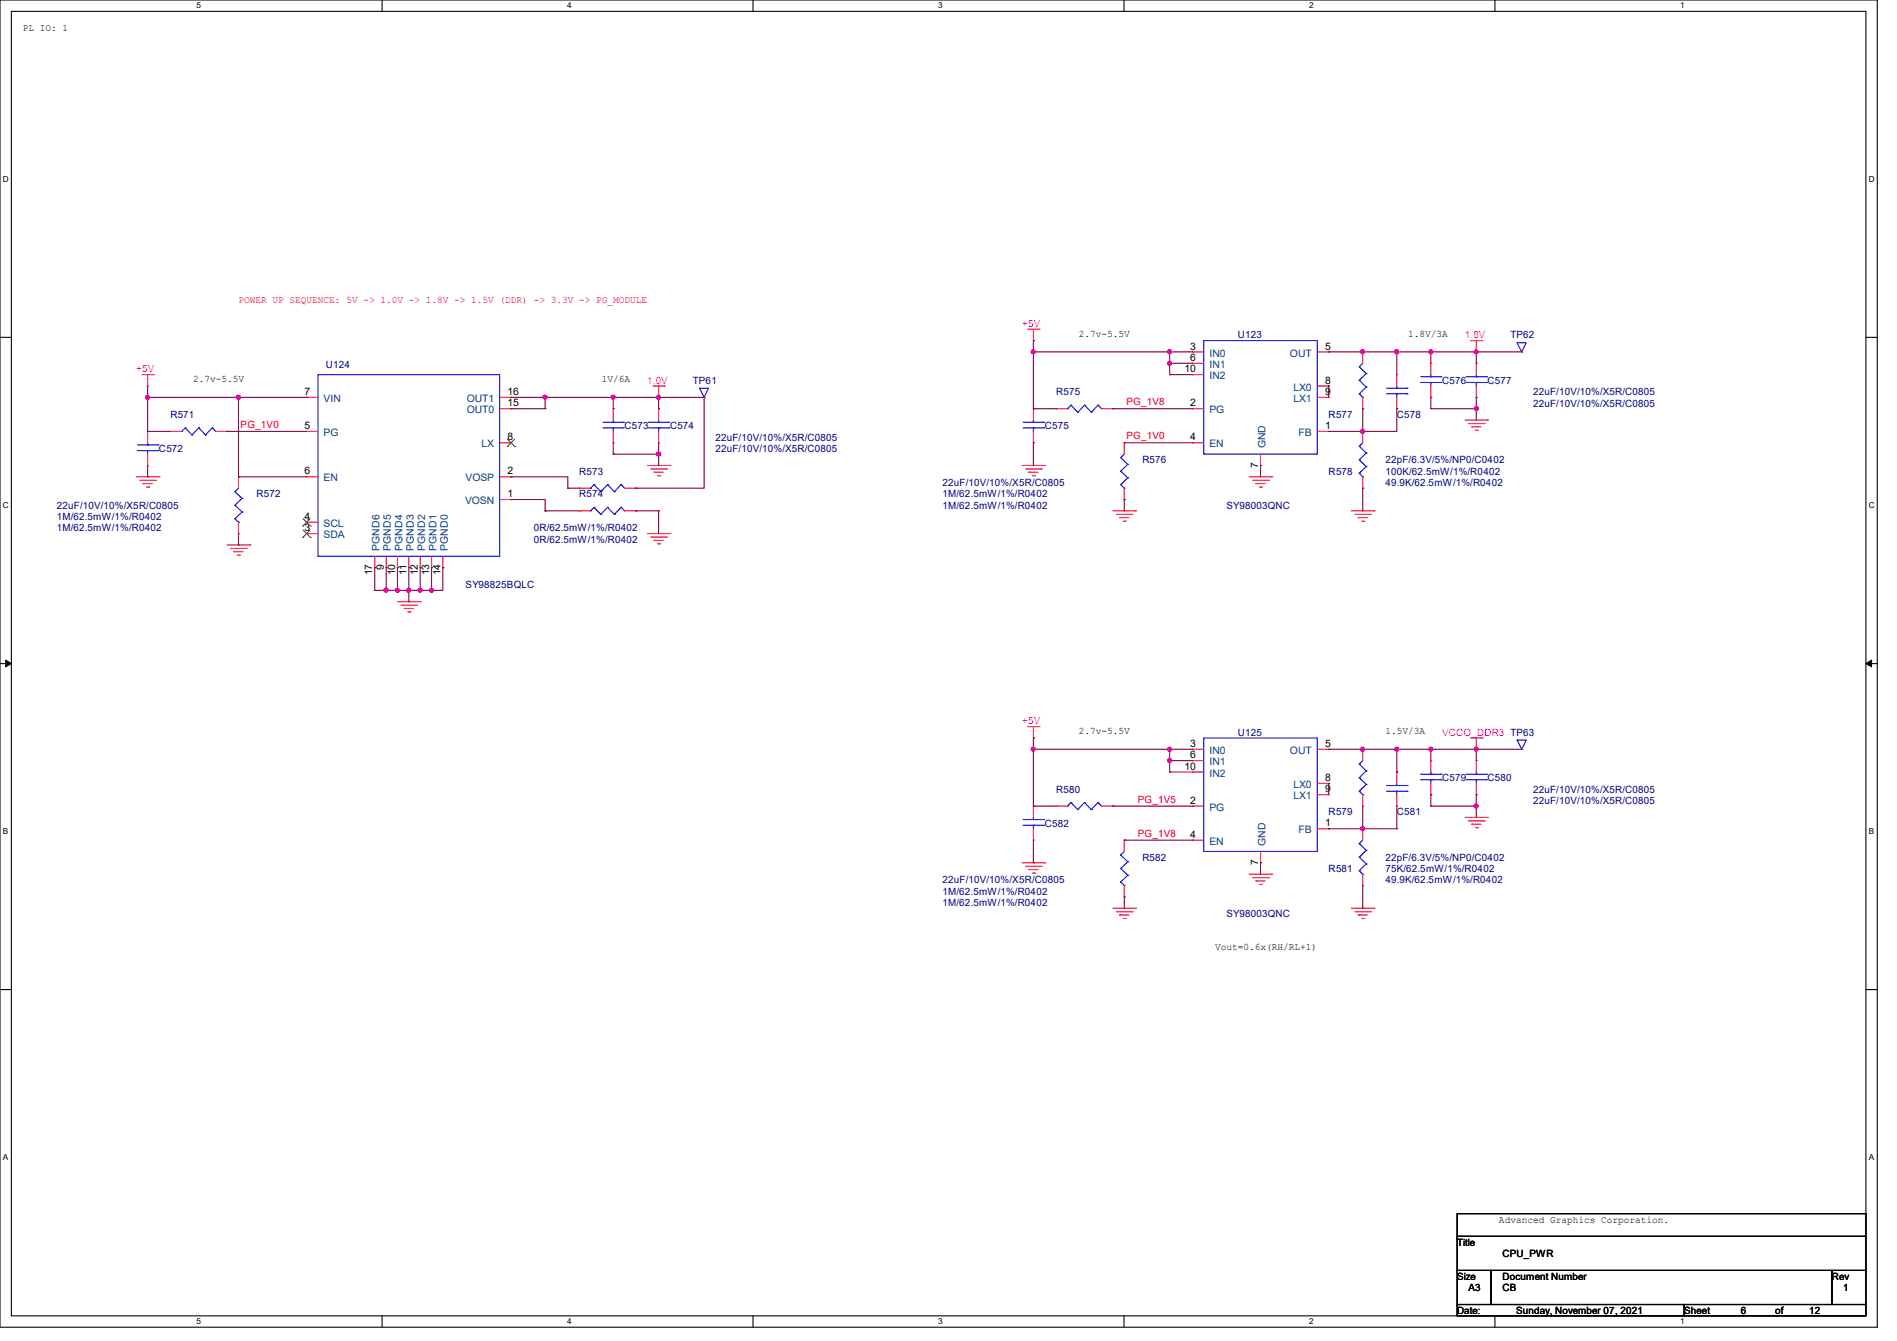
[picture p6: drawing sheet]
<svg xmlns="http://www.w3.org/2000/svg" width="297mm" height="210mm" viewBox="0 0 297 210" stroke-linecap="round" stroke-linejoin="round" font-family="sans-serif">
<path d="M0 0h293.9v207.9h-293.9zM1.8 1.8h290.3v204.3h-290.3z" fill="none" stroke="#000" stroke-width=".17"/>
<g fill="#fff">
<path d="M30.8 .2h.7v1.4h-.7z"/>
<path d="M30.8 206.2h.7v1.4h-.7z"/>
</g>
<path d="M59.8 0v1.8M59.8 206.1v1.8" fill="none" stroke="#000" stroke-width=".17"/>
<g fill="#fff">
<path d="M88.8 .2h.7v1.4h-.7z"/>
<path d="M88.8 206.2h.7v1.4h-.7z"/>
</g>
<path d="M117.9 0v1.8M117.9 206.1v1.8" fill="none" stroke="#000" stroke-width=".17"/>
<g fill="#fff">
<path d="M146.9 .2h.7v1.4h-.7z"/>
<path d="M146.9 206.2h.7v1.4h-.7z"/>
</g>
<path d="M176 0v1.8M176 206.1v1.8" fill="none" stroke="#000" stroke-width=".17"/>
<g fill="#fff">
<path d="M205 .2h.7v1.4h-.7z"/>
<path d="M205 206.2h.7v1.4h-.7z"/>
</g>
<path d="M234.1 0v1.8M234.1 206.1v1.8" fill="none" stroke="#000" stroke-width=".17"/>
<g fill="#fff">
<path d="M263.1 .2h.6v1.4h-.6z"/>
<path d="M263.1 206.2h.6v1.4h-.6z"/>
<path d="M.5 27.3h.9v1.4h-.9z"/>
<path d="M292.6 27.3h.9v1.4h-.9z"/>
<path d="M.5 78.4h.9v1.4h-.9z"/>
<path d="M292.6 78.4h.9v1.4h-.9z"/>
</g>
<path d="M0 52.8h1.8M292.1 52.8h1.8" fill="none" stroke="#000" stroke-width=".17"/>
<g fill="#fff">
<path d="M.5 129.5h.8v1.4h-.8z"/>
<path d="M292.6 129.5h.8v1.4h-.8z"/>
</g>
<path d="M0 103.9h1.8M292.1 103.9h1.8" fill="none" stroke="#000" stroke-width=".17"/>
<path d="M.9 103.4l.9 .5-.9 .5zM292.1 103.9l.9-.5v1z" fill="#000" stroke="#000" stroke-width=".16"/>
<g fill="#fff">
<path d="M.5 180.5h.8v1.4h-.8z"/>
<path d="M292.6 180.5h.8v1.4h-.8z"/>
</g>
<path d="M0 155h1.8M292.1 155h1.8M228.1 190.1h64v3.5h-64zM228.1 193.6h64v5.4h-64zM228.1 199h5.4v5.3h-5.4zM233.5 199h53.3v5.3h-53.3zM286.8 199h5.3v5.3h-5.3zM228.1 204.3h35.6v1.8h-35.6zM263.7 204.3h28.4v1.8h-28.4z" fill="none" stroke="#000" stroke-width=".17"/>
<g fill="none" stroke="#f00" stroke-width=".17">
<path d="M22.2 58.7h1.8M23.1 58.7v1.8M24 58.7h.1M160.9 51.6h1.8M161.8 53.3h.1M161.8 51.6v1.7M162.7 51.6h.1M186.7 55.1h.1M186.7 56.9h.1M186.7 58.7h.1M186.7 58.7h1.8M186.7 55.1h1.8"/>
<path d="M186.7 56.9h1.8M206.2 55.1h1.8M208 55.1h.1M213.4 55.1h.1M213.4 55.1v1.8M218.7 58.7h.1M218.7 58.7v1.8M224 56.9h.1M224 56.9v1.8M230.3 53.3h1.7M231.1 55.1h.1M231.1 56.9h.1"/>
<path d="M231.1 53.3v1.8M231.1 56.9v1.8M232 53.3h.1M238.3 55.1h.1M21.3 74.7h3.6M21.9 75.2h2.4M22.4 75.7h.1M22.4 75.7h1.4M22.9 76.3h.4M23.1 60.5h.1M23.1 67.6h.1M23.1 72.9h.1"/>
<path d="M23.1 67.6v1.7M23.1 71.1v1.8M23.3 76.3h.1M24.3 75.2h.1M24.9 74.7h.1M26.7 67.6h.1M26.7 67.6h1.7M33.8 67.6h1.8M35.6 67.6h.1M37.3 74.7h.1M37.3 74.7v1.8M48 67.6h.1"/>
<path d="M48 74.7h.1M48 62.2h.1M48 74.7h1.8M48 67.6h1.8M48 62.2h1.8M78.2 74.7h1.8M78.2 78.2h1.8M78.2 62.2h1.8M78.2 69.3h1.8M78.2 64h1.8M80 78.2h.1M80 74.7h.1"/>
<path d="M80 69.3h.1M80 62.2h.1M80 64h.1M90.7 76.5h.1M90.7 76.5h1.8M96 64h.1M96 69.3h.1M96 64v1.8M96 67.6v1.7M97.8 76.5h1.8M99.6 76.5h.1M101.3 72.9h3.6"/>
<path d="M101.9 73.4h2.5M102.2 60.5h1.8M102.4 74h.1M102.4 74h1.4M103 74.5h.3M103.1 62.2h.1M103.1 64h.1M103.1 69.3h.1M103.1 60.5v1.7M103.1 64v1.8M103.1 67.6v1.7M103.3 74.5h.1"/>
<path d="M104 60.5h.1M104.4 73.4h.1M104.9 72.9h.1M110.2 62.2h.1M160 72.9h3.6M160.6 73.4h2.4M161.1 74h.1M161.1 74h1.4M161.6 74.5h.4M161.8 64h.1M161.8 69.3h.1M161.8 64v1.8"/>
<path d="M161.8 67.6v1.7M162 74.5h.1M163 73.4h.1M163.6 72.9h.1M165.4 64h.1M165.4 64h1.7M172.5 64h1.7M174.2 64h.1M176 69.3h.1M176 78.2h.1M176 69.3v1.8M176 76.5v1.7"/>
<path d="M186.7 64h.1M186.7 69.3h.1M186.7 69.3h1.8M186.7 64h1.8M195.6 74.7h3.5M196.1 75.2h2.5M196.6 75.7h.1M196.6 75.7h1.5M197.2 76.3h.3M197.4 72.9h.1M197.4 71.1v1.8M197.5 76.3h.1"/>
<path d="M198.6 75.2h.1M199.1 74.7h.1M206.2 60.5h1.8M206.2 67.6h1.8M206.2 62.2h1.8M208 67.6h.1M208 60.5h.1M208 62.2h.1M213.4 64h.1M213.4 67.6h.1M213.4 76.5h.1M213.4 62.2v1.8"/>
<path d="M213.4 67.6v1.7M213.4 74.7v1.8M218.7 64h.1M218.7 62.2v1.8M224 62.2h.1M224 60.5v1.7M229.4 65.8h3.5M229.9 66.3h2.5M230.4 66.8h.1M230.4 66.8h1.5M231 67.4h.3M231.1 62.2h.1"/>
<path d="M231.1 60.5v1.7M231.3 67.4h.1M232.4 66.3h.1M232.9 65.8h.1M35.6 85.3h3.5M36.1 85.9h2.5M36.6 86.4h.1M36.6 86.4h1.5M37.2 87h.3M37.3 83.6h.1M37.3 81.8v1.8M37.5 87h.1"/>
<path d="M38.6 85.9h.1M39.1 85.3h.1M48 83.6h.1M48 81.8h.1M48 83.6h1.8M48 81.8h1.8M58.7 88.9h.1M58.7 87.1v1.8M60.5 88.9h.1M60.5 87.1v1.8M62.2 88.9h.1M62.2 94.2h3.6"/>
<path d="M62.2 87.1v1.8M62.8 94.8h2.4M63.3 95.3h.1M63.3 95.3h1.4M63.8 95.8h.4M64 88.9h.1M64 87.1v1.8M64.2 95.8h.1M65.2 94.8h.1M65.8 94.2h.1M65.8 88.9h.1M65.8 87.1v1.8"/>
<path d="M67.6 88.9h.1M67.6 87.1v1.8M69.3 88.9h.1M69.3 87.1v1.8M90.7 80h.1M90.7 80h1.8M97.8 80h1.8M99.6 80h.1M101.3 83.6h3.6M101.9 84.1h2.5M102.4 84.6h.1M102.4 84.6h1.4"/>
<path d="M103 85.2h.3M103.3 85.2h.1M104.4 84.1h.1M104.9 83.6h.1M174.2 80h3.6M174.8 80.6h2.4M175.3 81.1h.1M175.3 81.1h1.4M175.9 81.6h.3M176.2 81.6h.1M177.2 80.6h.1M177.8 80h.1"/>
<path d="M211.6 80h3.5M212.1 80.6h2.5M212.6 81.1h.1M212.6 81.1h1.5M213.2 81.6h.3M213.5 81.6h.1M214.6 80.6h.1M215.1 80h.1M160.9 113.8h1.8M161.8 115.6h.1M161.8 113.8v1.8M162.7 113.8h.1"/>
<path d="M186.7 117.3h.1M186.7 119.1h.1M186.7 117.3h1.8M186.7 119.1h1.8M206.2 117.3h1.8M208 117.3h.1M213.4 117.3h.1M213.4 117.3v1.8M224 119.1h.1M224 119.1v1.8M230.3 115.6h1.7M231.1 117.3h.1"/>
<path d="M231.1 119.1h.1M231.1 115.6v1.7M231.1 119.1v1.8M232 115.6h.1M238.3 117.3h.1M160 135.1h3.6M160.6 135.7h2.4M161.1 136.2h.1M161.1 136.2h1.4M161.6 136.7h.4M161.8 126.2h.1M161.8 131.6h.1"/>
<path d="M161.8 126.2v1.8M161.8 129.8v1.8M162 136.7h.1M163 135.7h.1M163.6 135.1h.1M165.4 126.2h.1M165.4 126.2h1.7M172.5 126.2h1.7M174.2 126.2h.1M176 131.6h.1M176 131.6v1.7M176 138.7v1.8"/>
<path d="M186.7 126.2h.1M186.7 131.6h.1M186.7 120.9h.1M186.7 126.2h1.8M186.7 131.6h1.8M186.7 120.9h1.8M195.6 136.9h3.5M196.1 137.5h2.5M196.6 138h.1M196.6 138h1.5M197.2 138.5h.3M197.4 135.1h.1"/>
<path d="M197.4 133.3v1.8M197.5 138.5h.1M198.6 137.5h.1M199.1 136.9h.1M206.2 129.8h1.8M206.2 122.7h1.8M206.2 124.5h1.8M208 129.8h.1M208 122.7h.1M208 124.5h.1M213.4 129.8h.1M213.4 138.7h.1"/>
<path d="M213.4 126.2h.1M213.4 124.5v1.7M213.4 129.8v1.8M213.4 136.9v1.8M218.7 120.9h.1M218.7 126.2h.1M218.7 120.9v1.8M218.7 124.5v1.7M224 124.5h.1M224 122.7v1.8M229.4 128h3.5M229.9 128.6h2.5"/>
<path d="M230.4 129.1h.1M230.4 129.1h1.5M231 129.6h.3M231.1 124.5h.1M231.1 122.7v1.8M231.3 129.6h.1M232.4 128.6h.1M232.9 128h.1M174.2 142.2h3.6M174.8 142.8h2.4M175.3 143.3h.1M175.3 143.3h1.4"/>
<path d="M175.9 143.8h.3M176 140.5h.1M176.2 143.8h.1M177.2 142.8h.1M177.8 142.2h.1M211.6 142.2h3.5M212.1 142.8h2.5M212.6 143.3h.1M212.6 143.3h1.5M213.2 143.8h.3M213.5 143.8h.1M214.6 142.8h.1"/>
<path d="M215.1 142.2h.1"/>
</g>
<g fill="none" stroke="#00f" stroke-width=".17">
<path d="M49.8 58.7h28.4v28.4h-28.4zM188.5 53.3h17.7v17.8h-17.7zM212.8 57.4h.1M212.8 59.6h.1M212.8 57.4l1.1 1.1M212.8 59.6l1.1 1M213.4 56.9l-.6 .5M213.9 58.5h.1M213.9 58.5l-1.1 1.1M222.4 59.9h3.2M222.4 59h3.2M224 59h.1"/>
<path d="M224 59.9h.1M224 58.7v.3M224 59.9v.6M225.6 59.9h.1M225.6 59h.1M229.5 59.9h3.2M229.5 59h3.2M231.1 59h.1M231.1 59.9h.1M231.1 58.7v.3M231.1 59.9v.6M232.7 59.9h.1"/>
<path d="M232.7 59h.1M237.5 53.7h1.5l-.7 1.4zM21.5 70.6h3.2M21.5 69.7h3.2M23.1 69.7h.1M23.1 70.6h.1M23.1 69.3v.4M23.1 70.6v.5M24.7 70.6h.1M24.7 69.7h.1M28.4 67.6h.1M29 67h.1"/>
<path d="M29 67l1.1 1.1M29 67l-.6 .6M30.1 68.1h.1M31.1 67h.1M31.1 67l1.1 1.1M31.1 67l-1 1.1M32.2 68.1h.1M33.2 67h.1M33.2 67l.6 .6M33.2 67l-1 1.1M36.8 77h.1M36.8 79.1h.1"/>
<path d="M36.8 77l1.1 1.1M36.8 79.1l1.1 1.1M37.3 76.5l-.5 .5M37.9 78.1h.1M37.9 78.1l-1.1 1M92.5 76.5h.1M93 75.9h.1M93 79.5h.1M93 75.9l1.1 1.1M93 75.9l-.5 .6M93 79.5l1.1 1.1M93 79.5l-.5 .5"/>
<path d="M94.1 77h.1M94.4 67h3.2M94.4 66.1h3.2M95.1 75.9h.1M95.1 79.5h.1M95.1 75.9l1.1 1.1M95.1 75.9l-1 1.1M95.1 79.5l1.1 1.1M95.1 79.5l-1 1.1M96 66.1h.1M96 67h.1M96 65.8v.3"/>
<path d="M96 67v.6M96.2 77h.1M97.2 75.9h.1M97.2 79.5h.1M97.2 75.9l.6 .6M97.2 75.9l-1 1.1M97.2 79.5l.6 .5M97.2 79.5l-1 1.1M97.6 67h.1M97.6 66.1h.1M101.5 67h3.2M101.5 66.1h3.2"/>
<path d="M103.1 66.1h.1M103.1 67h.1M103.1 65.8v.3M103.1 67v.6M104.7 67h.1M104.7 66.1h.1M109.5 60.8h1.5l-.8 1.4zM160.2 67h3.2M160.2 66.1h3.2M161.8 66.1h.1M161.8 67h.1M161.8 65.8v.3"/>
<path d="M161.8 67v.6M163.4 67h.1M163.4 66.1h.1M167.1 64h.1M167.7 63.5h.1M167.7 63.5l1 1.1M167.7 63.5l-.6 .5M168.7 64.6h.1M169.8 63.5h.1M169.8 63.5l1.1 1.1M169.8 63.5l-1.1 1.1M170.9 64.6h.1"/>
<path d="M171.9 63.5h.1M171.9 63.5l.6 .5M171.9 63.5l-1 1.1M175.5 71.7h.1M175.5 73.8h.1M175.5 75.9h.1M175.5 71.7l1.1 1M175.5 73.8l1.1 1M175.5 75.9l.5 .6M176 76.5h.1M176 71.1l-.5 .6M176.6 72.7h.1"/>
<path d="M176.6 74.8h.1M176.6 72.7l-1.1 1.1M176.6 74.8l-1.1 1.1M212.8 61.7h.1M212.8 69.9h.1M212.8 72h.1M212.8 74.1h.1M212.8 61.7l.6 .5M212.8 69.9l1.1 1.1M212.8 72l1.1 1.1M212.8 74.1l.6 .6M213.4 62.2h.1"/>
<path d="M213.4 74.7h.1M213.4 69.3l-.6 .6M213.9 60.6h.1M213.9 71h.1M213.9 73.1h.1M213.9 60.6l-1.1 1.1M213.9 71l-1.1 1M213.9 73.1l-1.1 1M217.1 61.7h3.2M217.1 60.8h3.2M218.7 60.8h.1M218.7 61.7h.1"/>
<path d="M218.7 60.5v.3M218.7 61.7v.5M220.3 61.7h.1M220.3 60.8h.1M36.8 81.2h.1M36.8 81.2l.5 .6M37.3 81.8h.1M37.9 80.2h.1M37.9 80.2l-1.1 1M92.5 80h.1M94.1 80.6h.1M96.2 80.6h.1"/>
<path d="M188.5 115.6h17.7v17.7h-17.7zM212.8 119.7h.1M212.8 119.7l1.1 1M213.4 119.1l-.6 .6M237.5 115.9h1.5l-.7 1.4zM160.2 129.2h3.2M160.2 128.4h3.2M161.8 128.4h.1M161.8 129.2h.1M161.8 128v.4M161.8 129.2v.6M163.4 129.2h.1"/>
<path d="M163.4 128.4h.1M167.1 126.2h.1M167.7 125.7h.1M167.7 125.7l1 1.1M167.7 125.7l-.6 .5M168.7 126.8h.1M169.8 125.7h.1M169.8 125.7l1.1 1.1M169.8 125.7l-1.1 1.1M170.9 126.8h.1M171.9 125.7h.1M171.9 125.7l.6 .5"/>
<path d="M171.9 125.7l-1 1.1M175.5 133.9h.1M175.5 136h.1M175.5 138.1h.1M175.5 133.9l1.1 1.1M175.5 136l1.1 1.1M175.5 138.1l.5 .6M176 138.7h.1M176 133.3l-.5 .6M176.6 135h.1M176.6 137.1h.1M176.6 135l-1.1 1"/>
<path d="M176.6 137.1l-1.1 1M212.8 132.1h.1M212.8 134.2h.1M212.8 136.4h.1M212.8 121.8h.1M212.8 123.9h.1M212.8 132.1l1.1 1.1M212.8 134.2l1.1 1.1M212.8 136.4l.6 .5M212.8 121.8l1.1 1.1M212.8 123.9l.6 .6M213.4 136.9h.1"/>
<path d="M213.4 124.5h.1M213.4 131.6l-.6 .5M213.9 133.2h.1M213.9 135.3h.1M213.9 120.7h.1M213.9 122.9h.1M213.9 133.2l-1.1 1M213.9 135.3l-1.1 1.1M213.9 120.7l-1.1 1.1M213.9 122.9l-1.1 1M217.1 123.9h3.2M217.1 123h3.2"/>
<path d="M218.7 123h.1M218.7 123.9h.1M218.7 122.7v.3M218.7 123.9v.6M220.3 123.9h.1M220.3 123h.1M222.4 122.1h3.2M222.4 121.2h3.2M224 121.2h.1M224 122.1h.1M224 120.9v.3M224 122.1v.6"/>
<path d="M225.6 122.1h.1M225.6 121.2h.1M229.5 122.1h3.2M229.5 121.2h3.2M231.1 121.2h.1M231.1 122.1h.1M231.1 120.9v.3M231.1 122.1v.6M232.7 122.1h.1M232.7 121.2h.1"/>
</g>
<path d="M79.4 69.9h.1M79.5 68.8l1.1 1.1M80.6 68.8l-1.2 1.1M80.6 69.9h.1M47.4 84.2h.1M47.4 82.4h.1M47.5 83l1.1 1.2M47.5 81.2l1.1 1.2M48.6 83l-1.2 1.2M48.6 81.2l-1.2 1.2M48.6 84.2h.1M48.6 82.4h.1" fill="none" stroke="#804000" stroke-width=".16"/>
<g fill="none" stroke="#800040" stroke-width=".17">
<path d="M161.8 53.3h.1M161.8 55.1h.1M161.8 53.3v10.7M161.8 55.1h24.9M183.1 56.9h.1M183.1 55.1h.1M183.1 58.7h.1M183.1 56.9h3.6M183.1 55.1v3.6M183.1 58.7h3.6M208 55.1h.1M208 55.1h30.3"/>
<path d="M213.4 55.1h.1M218.7 55.1h.1M218.7 55.1v3.6M224 55.1h.1M224 55.1v1.8M231.1 55.1h.1M231.1 55.1v1.8M23.1 67.6h.1M23.1 62.2h.1M23.1 74.7h.1M23.1 67.6h3.6M23.1 62.2h24.9"/>
<path d="M23.1 60.5v7.1M23.1 72.9v1.8M35.6 67.6h.1M35.6 67.6h12.4M37.3 74.7h.1M37.3 62.2h.1M37.3 74.7h10.7M37.3 62.2v12.5M48 62.2h.1M80 62.2h.1M80 64h.1M80 74.7h.1"/>
<path d="M80 78.2h.1M80 74.7h8.9v1.8M80 62.2h30.2M80 64h5.3M80 78.2h5.3v1.8M85.3 64h.1M85.3 62.2h.1M85.3 62.2v1.8M88.9 76.5h.1M88.9 76.5h1.8M96 64h.1M96 62.2h.1"/>
<path d="M96 71.1h.1M96 62.2v1.8M96 69.3v1.8M96 71.1h7.1M99.6 76.5h.1M103.1 64h.1M103.1 71.1h.1M103.1 72.9h.1M103.1 62.2h.1M103.1 62.2v1.8M103.1 69.3v3.6M110.2 62.2h.1"/>
<path d="M110.2 62.2v14.3h-10.6M161.8 64h.1M161.8 69.3h.1M161.8 64h3.6M161.8 69.3v3.6M174.2 64h.1M174.2 64h12.5M176 69.3h.1M176 78.2h.1M176 69.3h10.7M176 78.2v1.8M197.4 72.9h.1"/>
<path d="M197.4 72.9v1.8M208 60.5h.1M208 67.6h.1M208 60.5v1.7M213.4 64h.1M213.4 67.6h.1M213.4 76.5h.1M213.4 64v3.6M213.4 76.5v3.5M218.7 64h.1M218.7 64v3.6h-10.7M224 62.2h.1"/>
<path d="M224 64h.1M224 64h7.1M224 62.2v1.8M231.1 62.2h.1M231.1 64h.1M231.1 62.2v3.6M37.3 85.3h.1M37.3 83.6v1.7M58.7 88.9h.1M58.7 92.5h.1M58.7 88.9v3.6M60.5 88.9h.1"/>
<path d="M60.5 92.5h.1M60.5 88.9v3.6M62.2 88.9h.1M62.2 92.5h.1M62.2 88.9v3.6M64 88.9h.1M64 92.5h.1M64 94.2h.1M64 88.9v5.3M65.8 88.9h.1M65.8 92.5h.1M65.8 88.9v3.6"/>
<path d="M67.6 88.9h.1M67.6 92.5h.1M67.6 88.9v3.6M69.3 88.9h.1M69.3 88.9v3.6h-10.6M85.3 80h.1M85.3 80h5.4M99.6 80h.1M99.6 80h3.5M103.1 80h.1M103.1 80v3.6M161.8 115.6h.1"/>
<path d="M161.8 117.3h.1M161.8 115.6v10.6M161.8 117.3h24.9M183.1 117.3h.1M183.1 119.1h.1M183.1 117.3v3.6M183.1 119.1h3.6M208 117.3h.1M208 117.3h30.3M213.4 117.3h.1M218.7 117.3h.1M218.7 117.3v3.6"/>
<path d="M224 117.3h.1M224 117.3v1.8M231.1 117.3h.1M231.1 117.3v1.8M161.8 126.2h.1M161.8 135.1h.1M161.8 131.6v3.5M161.8 126.2h3.6M174.2 126.2h.1M174.2 126.2h12.5M176 131.6h.1M176 131.6h10.7"/>
<path d="M183.1 120.9h.1M183.1 120.9h3.6M197.4 135.1h.1M197.4 135.1v1.8M208 122.7h.1M208 129.8h.1M208 122.7v1.8M208 129.8h10.7M213.4 129.8h.1M213.4 126.2v3.6M213.4 138.7v3.5M218.7 120.9h.1"/>
<path d="M218.7 129.8h.1M218.7 126.2v3.6M224 124.5h.1M224 126.2h.1M224 124.5v1.7M224 126.2h7.1M231.1 124.5h.1M231.1 126.2h.1M231.1 124.5v3.5M176 140.5h.1M176 140.5v1.7M213.4 142.2h.1"/>
</g>
<g fill="#f0f" stroke="#f0f" stroke-width=".17">
<circle cx="67.5" cy="92.4" r=".32"/>
<circle cx="65.8" cy="92.4" r=".32"/>
<circle cx="62.2" cy="92.4" r=".32"/>
<circle cx="60.4" cy="92.4" r=".32"/>
<circle cx="64" cy="92.4" r=".32"/>
<circle cx="103.1" cy="62.2" r=".32"/>
<circle cx="96" cy="62.2" r=".32"/>
<circle cx="85.3" cy="62.2" r=".32"/>
<circle cx="103.1" cy="71.1" r=".32"/>
<circle cx="23.1" cy="62.2" r=".32"/>
<circle cx="161.8" cy="55.1" r=".32"/>
<circle cx="183.1" cy="56.9" r=".32"/>
<circle cx="183.1" cy="55.1" r=".32"/>
<circle cx="231.1" cy="55.1" r=".32"/>
<circle cx="231.1" cy="64" r=".32"/>
<circle cx="213.3" cy="55.1" r=".32"/>
<circle cx="213.3" cy="67.5" r=".32"/>
<circle cx="224" cy="55.1" r=".32"/>
<circle cx="218.7" cy="55.1" r=".32"/>
<circle cx="161.8" cy="117.3" r=".32"/>
<circle cx="183.1" cy="117.3" r=".32"/>
<circle cx="213.3" cy="117.3" r=".32"/>
<circle cx="224" cy="117.3" r=".32"/>
<circle cx="218.7" cy="117.3" r=".32"/>
<circle cx="231.1" cy="117.3" r=".32"/>
<circle cx="183.1" cy="119.1" r=".32"/>
<circle cx="231.1" cy="126.2" r=".32"/>
<circle cx="213.3" cy="129.8" r=".32"/>
<circle cx="37.3" cy="62.2" r=".32"/>
</g>
<g font-size="1.6">
<text x="3.6" y="4.8">PL IO: 1</text>
<text x="168.9" y="52.8">2.7v-5.5V</text>
<text x="220.5" y="52.8">1.8V/3A</text>
<text x="30.2" y="59.9">2.7v-5.5V</text>
<text x="94.2" y="59.9">1V/6A</text>
<text x="185.5" y="58.3">10</text>
<text x="186.3" y="54.7">3</text>
<text x="186.3" y="56.5">6</text>
<text x="207.5" y="54.7">5</text>
<text x="47.7" y="61.8">7</text>
<text x="79.5" y="61.8">16</text>
<text x="79.5" y="63.6">15</text>
<text x="186.3" y="63.6">2</text>
<text x="207.5" y="60.1">8</text>
<text x="207.5" y="61.8">9</text>
<text x="47.7" y="67.2">5</text>
<text x="79.5" y="69">8</text>
<text x="186.3" y="69">4</text>
<text x="207.5" y="67.2">1</text>
<text x="47.7" y="74.3">6</text>
<text x="79.5" y="77.9">1</text>
<text x="79.5" y="74.3">2</text>
<text x="197" y="73.2" transform="rotate(-90 197 73.2)">7</text>
<text x="47.7" y="83.2">3</text>
<text x="47.7" y="81.4">4</text>
<text x="60.1" y="89.2" transform="rotate(-90 60.1 89.2)">9</text>
<text x="58.3" y="90.1" transform="rotate(-90 58.3 90.1)">17</text>
<text x="61.8" y="90.1" transform="rotate(-90 61.8 90.1)">10</text>
<text x="63.6" y="90.1" transform="rotate(-90 63.6 90.1)">11</text>
<text x="65.4" y="90.1" transform="rotate(-90 65.4 90.1)">12</text>
<text x="67.2" y="90.1" transform="rotate(-90 67.2 90.1)">13</text>
<text x="69" y="90.1" transform="rotate(-90 69 90.1)">14</text>
<text x="168.9" y="115">2.7v-5.5V</text>
<text x="186.3" y="117">3</text>
<text x="186.3" y="118.7">6</text>
<text x="207.5" y="117">5</text>
<text x="216.9" y="115">1.5V/3A</text>
<text x="185.5" y="120.5">10</text>
<text x="186.3" y="125.9">2</text>
<text x="207.5" y="122.3">8</text>
<text x="207.5" y="124.1">9</text>
<text x="186.3" y="131.2">4</text>
<text x="207.5" y="129.4">1</text>
<text x="197" y="135.5" transform="rotate(-90 197 135.5)">7</text>
<text x="190.2" y="148.8">Vout=0.6x(RH/RL+1)</text>
<text x="234.7" y="191.5">Advanced Graphics Corporation.</text>
<text x="228.1" y="195.1">Title</text>
<text x="235.2" y="196.8">CPU_PWR</text>
<text x="228.1" y="200.4">Size</text>
<text x="229.9" y="202.2">A3</text>
<text x="235.2" y="200.4">Document Number</text>
<text x="235.2" y="202.2">CB</text>
<text x="286.8" y="200.4">Rev</text>
<text x="288.6" y="202.2">1</text>
<text x="228.1" y="205.7">Date:</text>
<text x="237.4" y="205.7">Sunday, November 07, 2021</text>
<text x="263.7" y="205.7">Sheet</text>
<text x="272.6" y="205.7">6</text>
<text x="277.9" y="205.7">of</text>
<text x="283.2" y="205.7">12</text>
</g>
<g font-size="1.6" fill="#f00">
<text x="37.3" y="47.5">POWER UP SEQUENCE: 5V -&gt; 1.0V -&gt; 1.8V -&gt; 1.5V (DDR) -&gt; 3.3V -&gt; PG_MODULE</text>
<text x="176.4" y="63.5">PG_1V8</text>
<text x="37.7" y="67">PG_1V0</text>
<text x="176.4" y="68.8">PG_1V0</text>
<text x="178.1" y="125.7">PG_1V5</text>
<text x="178.1" y="131">PG_1V8</text>
</g>
<g font-size="1.6" fill="#f0f">
<text x="160" y="51.2">+5V</text>
<text x="229.4" y="53">1.8V</text>
<text x="21.3" y="58.3">+5V</text>
<text x="101.3" y="60.1">1.0V</text>
<text x="160" y="113.5">+5V</text>
<text x="225.8" y="115.2">VCCO_DDR3 TP63</text>
</g>
<g font-size="1.6" fill="#000080">
<text x="193.8" y="53">U123</text>
<text x="236.5" y="53">TP62</text>
<text x="51" y="57.6">U124</text>
<text x="26.7" y="65.4">R571</text>
<text x="108.5" y="60.1">TP61</text>
<text x="165.4" y="61.9">R575</text>
<text x="208" y="65.4">R577</text>
<text x="218.7" y="65.4">C578</text>
<text x="225.8" y="60.1">C576</text>
<text x="232.9" y="60.1">C577</text>
<text x="240" y="61.9">22uF/10V/10%/X5R/C0805</text>
<text x="240" y="63.7">22uF/10V/10%/X5R/C0805</text>
<text x="24.9" y="70.8">C572</text>
<text x="97.8" y="67.2">C573</text>
<text x="104.9" y="67.2">C574</text>
<text x="112" y="69">22uF/10V/10%/X5R/C0805</text>
<text x="112" y="70.8">22uF/10V/10%/X5R/C0805</text>
<text x="163.6" y="67.2">C575</text>
<text x="40.2" y="77.9">R572</text>
<text x="90.7" y="74.3">R573</text>
<text x="90.7" y="77.9">R574</text>
<text x="147.6" y="77.9">1M/62.5mW/1%/R0402</text>
<text x="147.6" y="76.1">22uF/10V/10%/X5R/C0805</text>
<text x="178.9" y="72.6">R576</text>
<text x="208" y="74.3">R578</text>
<text x="216.9" y="74.3">100K/62.5mW/1%/R0402</text>
<text x="216.9" y="76.1">49.9K/62.5mW/1%/R0402</text>
<text x="216.9" y="72.6">22pF/6.3V/5%/NP0/C0402</text>
<text x="8.9" y="79.7">22uF/10V/10%/X5R/C0805</text>
<text x="8.9" y="81.4">1M/62.5mW/1%/R0402</text>
<text x="8.9" y="83.2">1M/62.5mW/1%/R0402</text>
<text x="83.6" y="83.2">0R/62.5mW/1%/R0402</text>
<text x="147.6" y="79.7">1M/62.5mW/1%/R0402</text>
<text x="192" y="79.7">SY98003QNC</text>
<text x="83.6" y="85">0R/62.5mW/1%/R0402</text>
<text x="72.9" y="92.1">SY98825BQLC</text>
<text x="193.8" y="115.2">U125</text>
<text x="165.4" y="124.1">R580</text>
<text x="225.8" y="122.3">C579</text>
<text x="232.9" y="122.3">C580</text>
<text x="240" y="124.1">22uF/10V/10%/X5R/C0805</text>
<text x="240" y="125.9">22uF/10V/10%/X5R/C0805</text>
<text x="163.6" y="129.5">C582</text>
<text x="208" y="127.7">R579</text>
<text x="218.7" y="127.7">C581</text>
<text x="178.9" y="134.8">R582</text>
<text x="208" y="136.6">R581</text>
<text x="216.9" y="134.8">22pF/6.3V/5%/NP0/C0402</text>
<text x="216.9" y="136.6">75K/62.5mW/1%/R0402</text>
<text x="147.6" y="138.3">22uF/10V/10%/X5R/C0805</text>
<text x="147.6" y="141.9">1M/62.5mW/1%/R0402</text>
<text x="147.6" y="140.1">1M/62.5mW/1%/R0402</text>
<text x="192" y="143.7">SY98003QNC</text>
<text x="216.9" y="138.3">49.9K/62.5mW/1%/R0402</text>
</g>
<g font-size="1.6" fill="#004080">
<text x="189.4" y="55.8">IN0</text>
<text x="189.4" y="57.6">IN1</text>
<text x="189.4" y="59.4">IN2</text>
<text x="202" y="55.8">OUT</text>
<text x="50.7" y="63">VIN</text>
<text x="73.1" y="63">OUT1</text>
<text x="73.1" y="64.7">OUT0</text>
<text x="189.4" y="64.7">PG</text>
<text x="202.5" y="61.2">LX0</text>
<text x="202.5" y="63">LX1</text>
<text x="50.7" y="68.3">PG</text>
<text x="75.4" y="70.1">LX</text>
<text x="189.4" y="70.1">EN</text>
<text x="198.1" y="70.2" transform="rotate(-90 198.1 70.2)">GND</text>
<text x="203.3" y="68.3">FB</text>
<text x="50.7" y="75.4">EN</text>
<text x="72.9" y="75.4">VOSP</text>
<text x="50.7" y="82.5">SCL</text>
<text x="72.8" y="79">VOSN</text>
<text x="50.7" y="84.3">SDA</text>
<text x="59.4" y="86.2" transform="rotate(-90 59.4 86.2)">PGND6</text>
<text x="61.2" y="86.2" transform="rotate(-90 61.2 86.2)">PGND5</text>
<text x="63" y="86.2" transform="rotate(-90 63 86.2)">PGND4</text>
<text x="64.8" y="86.2" transform="rotate(-90 64.8 86.2)">PGND3</text>
<text x="66.5" y="86.2" transform="rotate(-90 66.5 86.2)">PGND2</text>
<text x="68.3" y="86.2" transform="rotate(-90 68.3 86.2)">PGND1</text>
<text x="70.1" y="86.2" transform="rotate(-90 70.1 86.2)">PGND0</text>
<text x="189.4" y="118.1">IN0</text>
<text x="189.4" y="119.8">IN1</text>
<text x="202" y="118.1">OUT</text>
<text x="189.4" y="121.6">IN2</text>
<text x="202.5" y="123.4">LX0</text>
<text x="202.5" y="125.2">LX1</text>
<text x="189.4" y="127">PG</text>
<text x="203.3" y="130.5">FB</text>
<text x="189.4" y="132.3">EN</text>
<text x="198.1" y="132.5" transform="rotate(-90 198.1 132.5)">GND</text>
</g>
<g font-size="1.3">
<text x="30.8" y="1.3">5</text>
<text x="88.8" y="1.3">4</text>
<text x="146.9" y="1.3">3</text>
<text x="205" y="1.3">2</text>
<text x="263.1" y="1.3">1</text>
<text x=".5" y="28.4">D</text>
<text x="292.6" y="28.4">D</text>
<text x=".5" y="79.5">C</text>
<text x="292.6" y="79.5">C</text>
<text x=".5" y="130.6">B</text>
<text x="292.6" y="130.6">B</text>
<text x=".5" y="181.7">A</text>
<text x="292.6" y="181.7">A</text>
<text x="30.8" y="207.4">5</text>
<text x="88.8" y="207.4">4</text>
<text x="146.9" y="207.4">3</text>
<text x="205" y="207.4">2</text>
<text x="263.1" y="207.4">1</text>
</g>
</svg>
